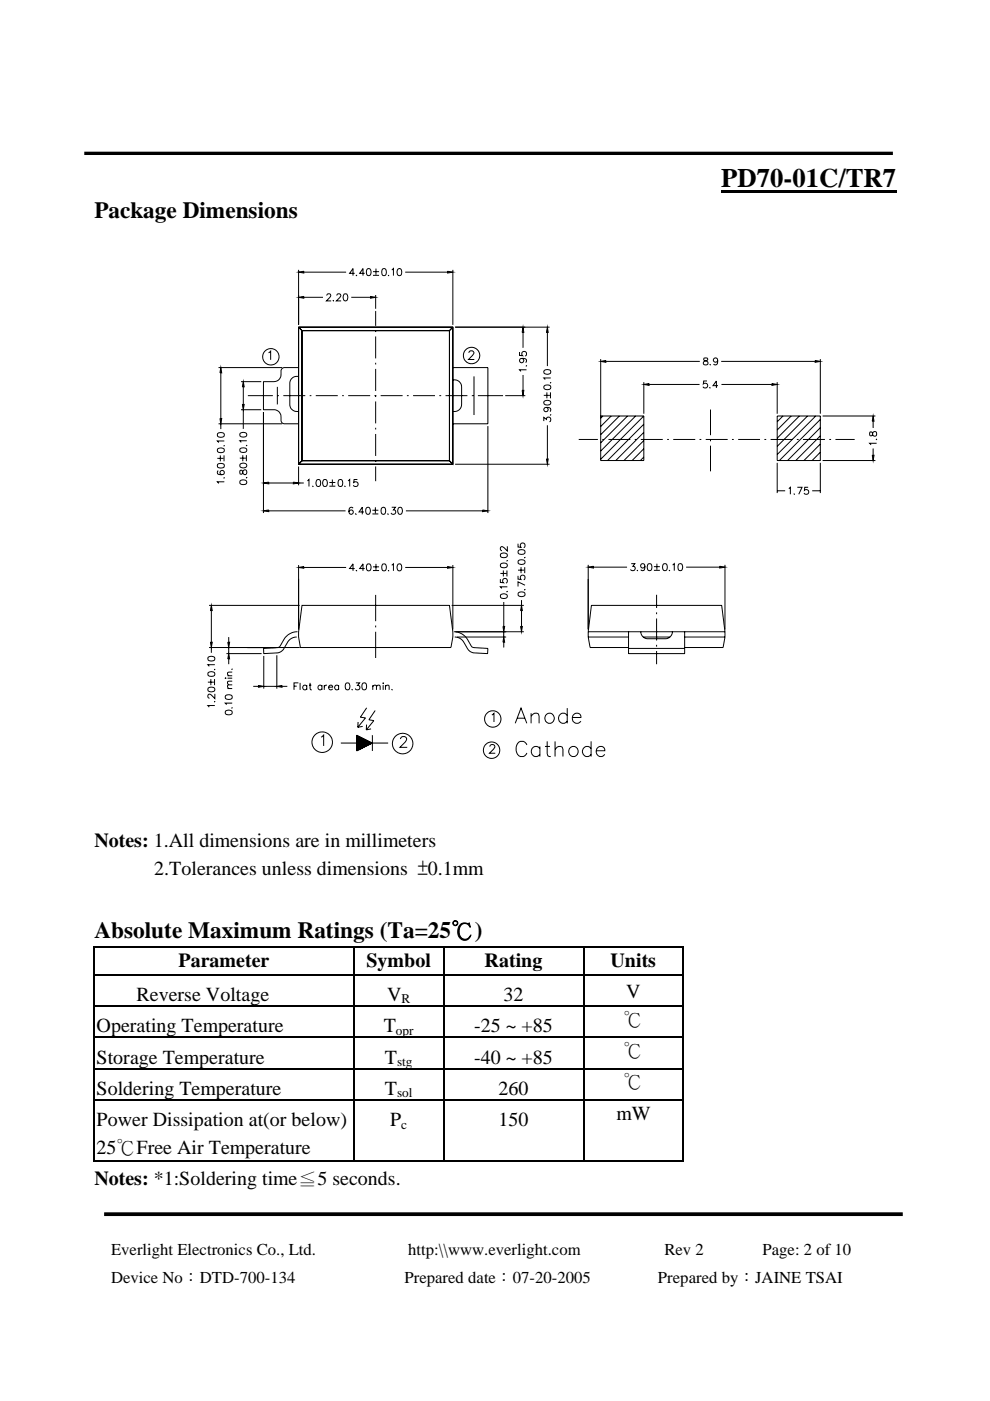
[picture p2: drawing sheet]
<svg xmlns="http://www.w3.org/2000/svg" width="210mm" height="297mm" viewBox="0 0 210 297" stroke-linecap="round" stroke-linejoin="round" font-family="sans-serif">
<path d="M22.1 257.4h169.3" fill="none" stroke="#000" stroke-width=".79" stroke-linecap="butt"/>
<path d="M26.4 48.7h167.2v118.6h-167.2z" fill="#fff"/>
<g fill="none" stroke="#000" stroke-width=".21">
<path d="M63.3 57.7l1.1-.2v.4zM63.3 57.2v11.7M64.4 57.7h9M75.2 58h-1.1l.7-1.1v1.5M75.6 58.3l.1 .1M77.3 58h-1l.7-1.1v1.5M77.9 57a.45 .45 0 0 1 .7 .2l.1 .4a.65 .65 0 0 1-.6 .8 .95 .95 0 0 1-.2-1.4zM79.1 57.6h1.3M79.1 58.4h1.3M79.7 56.9v1.3M81.1 57a.47 .47 0 0 1 .8 .2v.4a.66 .66 0 0 1-.4 .8h-.1a.98 .98 0 0 1-.3-1.4zM82.4 58.3l.1 .1"/>
<path d="M83.1 57.2l.3-.3v1.5M84.4 57a.45 .45 0 0 1 .7 .2l.1 .4a.66 .66 0 0 1-.4 .8h-.2a.93 .93 0 0 1-.2-1.4zM85.9 57.7h9M94.9 57.5l1.1 .2-1.1 .2zM96 57.2v11.7M46.3 77.9h13.5M46.8 77.9l.2 1.2h-.4zM46.8 79.1v9.6M56.9 74.8l.5-.4v1.9M63.3 77.9l-3.2 .1-.5 .4v1a1.5 1.5 0 0 1-1.5 1.5h-2.2v6h2.2a1.47 1.47 0 0 1 1.5 1.5v1l.5 .4 3.2 .1M63.3 79.8a1.54 1.54 0 0 0-1.9 1.5v4.4a1.52 1.52 0 0 0 1.5 1.5h.4M63.3 69.4h32.7v29h-32.7z"/>
<path d="M63.3 63l1.1-.2v.4zM64 70.1l-.7-.7 .7 .7M64 70.1h31.3v27.6h-31.3zM64 70.1v27.6M64 70.1h31.3M64.4 63h4.1M69.3 62.7l.3-.4 .4 .1 .1 .2-.2 .5-.7 .7h1M70.7 63.6l.1 .1M71.4 62.7l.1-.3 .5-.1 .3 .4-1 1.1h1M73 62.4a.47 .47 0 0 1 .7 .2v.3a.68 .68 0 0 1-.5 .9 .98 .98 0 0 1-.2-1.4zM74.5 63h4M78.5 62.8l1.2 .2-1.2 .2z"/>
<path d="M79.7 62.5v3M79.7 66v3.1M79.7 70v.4M79.7 71.3v4.7M79.7 76.9v.4M79.7 78.2v4.7M79.7 63h.1M79.7 66h.1M95.3 70.1l.7-.7-.7 .7M95.3 70.1v27.6M96 77.9h7.4l.1 12h-7.5M96.5 69.4h20"/>
<path d="M99.4 74.8l.2-.3 .5-.1 .3 .1 .1 .4-1.2 1.3h1.3M100.5 79.8v8.2M110.2 74.6v.8h.6a.52 .52 0 0 1 0-.8 .52 .52 0 0 1 .8 .1 .52 .52 0 0 1-.3 .8M110.6 76a.47 .47 0 0 1 .4 .6 .47 .47 0 0 1-.7 .2 .47 .47 0 0 1 0-.7l.3-.1a.7 .7 0 0 1 1 .6l-.2 .2M110.9 69.4l.2 1.1h-.4zM110.9 70.5v3.2M110.9 79.5v3.3M111.6 77.5l-.1 .1M111.6 78.4h-1.4l.2 .4M115.4 78.6l.6-.2a.64 .64 0 0 1 .8 .4v.1a.8 .8 0 0 1-.8 .5 .8 .8 0 0 1-.7-.6zM116.1 69.4l.1 1.1h-.3zM116.1 70.5v7.1"/>
<path d="M127.4 76.6l1.1-.2v.4zM127.4 76.1v21.5h9.1v-9.4l-9.1 9.2M128.5 76.6h19.9M149.3 75.9v.5l.4 .1a.43 .43 0 0 1 .4 .4 .43 .43 0 0 1-.3 .5l-.5-.1-.2-.4 .2-.3 .7-.2 .1-.3-.3-.2zM150.6 77.2l.1 .1M152.2 76.4a.47 .47 0 0 1-.7 .4 .47 .47 0 0 1-.2-.8 .47 .47 0 0 1 .8 .1l.1 .3a.69 .69 0 0 1-.6 1l-.3-.2M152.9 76.6h19.9M172.8 76.4l1.1 .2-1.1 .2zM173.9 76.1v11.6M173.9 76.6h.1M46.1 97.2h1.2M46.1 98.4l.6-.1a.66 .66 0 0 1 .9 .4v.1a.85 .85 0 0 1-1.5 0z"/>
<path d="M46.1 95.2l.6-.2a.65 .65 0 0 1 .9 .5 .85 .85 0 0 1-1.5 0zM46.1 91.9l.6-.2a.66 .66 0 0 1 .9 .4v.2a.85 .85 0 0 1-1.5 0zM46.3 99.8l-.2 .1a.49 .49 0 0 0 .3 .7h.9a.46 .46 0 0 0 .1-.8 .46 .46 0 0 0-.7 .2 .46 .46 0 0 0 .4 .6M46.3 89.9h13.5M46.6 88.7h.4l-.2 1.2zM46.7 96.5v1.3M46.8 89.9v1.1M47.5 94.4l-.1 .1M47.5 96.5v1.3M47.6 93.5h-1.5l.3 .4M50.8 97.1h1.3M50.9 99.8a.57 .57 0 0 0 .2 .7h.2l.2-.7a.41 .41 0 0 1 .5-.2 .41 .41 0 0 1 .3 .4l-.1 .5a.56 .56 0 0 1-.6 0 .56 .56 0 0 1-.2-.6l-.2-.2z"/>
<path d="M50.9 98.4l.6-.2a.65 .65 0 0 1 .8 .6 .79 .79 0 0 1-.8 .4 .79 .79 0 0 1-.7-.6zM50.9 95.1l.6-.1a.67 .67 0 0 1 .8 .4 .76 .76 0 0 1-.7 .5 .76 .76 0 0 1-.8-.5zM50.9 91.9l.6-.2a.65 .65 0 0 1 .8 .5 .85 .85 0 0 1-1.5 0zM51.1 80.9h4.3M51.1 86.9h4.3M51.4 85.7h.4l-.2 1.2zM51.5 96.5v1.3M51.6 80.9l.2 1.1h-.4zM51.6 82v3.7M51.6 86.9v4M52.2 94.4h.1h-.1M52.2 96.5v1.3"/>
<path d="M52.3 93.5h-1.5l.3 .3M52.6 83.9h5.2M55.9 87.4v21.4M58.8 83.9h.3M58.8 82v3.7M60.1 83.9h4.6M63.3 98.9v4M64 97.7l-.7 .7 .7-.7M64 97.7h31.3M65.7 83.9h.3M67 83.9h4.6M72.5 83.9h.4"/>
<path d="M73.8 83.9h4.7M79.4 83.9h.4M79.7 83.8v.4M79.7 85.1v4.7M79.7 90.7v.4M79.7 92v4.7M79.7 97.6v.4M79.7 98.9v3.1M80.7 83.9h4.7M86.3 83.9h.4M87.6 83.9h4.6M93.2 83.9h.3"/>
<path d="M94.5 83.9h4.6M95.3 97.7l.7 .7v-29h-32.7v29M95.3 97.7l.7 .7h-32.7M96 80.5h.4a1.52 1.52 0 0 1 1.5 1.5v3.7a1.52 1.52 0 0 1-1.5 1.5h-.4M96.5 98.4h20M100 83.9h.4M101.3 83.9h5.4M103.4 90.3v18.5M107.1 83.9h4.3M110.7 82.8h.4l-.2 1.1zM115.3 89.3v-.8l.6 .4a.5 .5 0 0 1 .8-.3 .5 .5 0 0 1-.2 .8M115.3 83.8h1.3"/>
<path d="M115.4 85.1l.6-.2a.64 .64 0 0 1 .8 .5 .8 .8 0 0 1-.8 .5 .8 .8 0 0 1-.7-.6zM115.4 81.8l.6-.2a.64 .64 0 0 1 .8 .4v.2a.8 .8 0 0 1-.8 .4 .8 .8 0 0 1-.7-.6zM115.8 86.4a.46 .46 0 0 1 .4 .6 .46 .46 0 0 1-.8 .2 .46 .46 0 0 1 .1-.8h.3a.68 .68 0 0 1 1 .6l-.2 .2M115.9 97.3h.3l-.1 1.1zM116 83.2v1.3M116.1 90.2v7.1M116.7 87.9h-.1M116.7 81l-.1 .1M116.7 83.2v1.3M116.8 80.1h-1.5l.3 .4M122.7 93.2h4.1M127.4 88.2h9.1"/>
<path d="M127.7 93.2h.4M127.8 88.2l-.4 .5M129 93.2h4.6M129.6 88.2l-2.2 2.2M131.3 88.2l-3.9 4M133.1 88.2l-5.7 5.7M134.6 93.2h.3M134.8 88.2l-7.4 7.4M135.9 93.2h4.6M136.5 81.5l1.1-.2v.4zM136.5 89.9l-7.7 7.7M136.5 91.7l-5.9 5.9"/>
<path d="M136.5 93.4l-4.2 4.2M136.5 95.1l-2.5 2.5M136.5 96.9l-.7 .7M136.5 81v6.7M137.6 81.5h10.7M141.5 93.2h.3M142.7 93.2h4.7M148.3 93.2h.4M149.6 93.2h4.7M149.9 80.8h-.7l-.1 .6a.53 .53 0 0 1 .8 0 .53 .53 0 0 1-.1 .8 .53 .53 0 0 1-.7-.2M150.5 82.1l.1 .1M150.6 86.8v5.5"/>
<path d="M150.6 93.2v.4M150.6 94.5v5.4M152.2 81.8h-1l.7-1v1.5M153 81.5h10.7M155.2 93.2h.4M156.5 93.2h4.6M162.1 93.2h.4M163.4 93.2h4.6M163.7 81.3l1.1 .2-1.1 .2zM164.8 81v6.7M164.8 98.1v6.4M166 88.2l-1.2 1.2"/>
<path d="M167.7 88.2l-2.9 3M169 93.2h.3M169.5 88.2l-4.7 4.7M170.2 93.2h4.7M171.2 88.2l-6.4 6.4M173 88.2l-8.2 8.2M173.9 88.9l-8.7 8.7M173.9 90.7l-6.9 6.9M173.9 92.4l-5.2 5.2M173.9 94.1l-3.4 3.5M173.9 95.9l-1.7 1.7M173.9 88.2v9.4"/>
<path d="M173.9 98.1v6.4M173.9 88.2h-9.1v9.4h9.1M174.4 88.2h11.2M174.4 97.6h11.2M175.8 93.2h.4M177.1 93.2h4.1M184.4 91.6a.57 .57 0 0 0 .2 .8h.3l.1-.5a.43 .43 0 0 1 .4-.4 .43 .43 0 0 1 .5 .3l-.1 .6-.2 .1a.71 .71 0 0 1-.7-.9zM184.9 96.5h.4l-.2 1.1zM185.1 88.2l.2 1.1h-.4zM185.1 89.3v1.4M185.1 95.1v1.4M185.8 93l-.1 .1"/>
<path d="M185.9 94h-1.5l.3 .3M47.5 101.2l-.1 .1M47.6 102.2h-1.5l.3 .3M50.9 102l.6-.3a.66 .66 0 0 1 .8 .5 .76 .76 0 0 1-.7 .6 .76 .76 0 0 1-.8-.6zM52.2 101.2l.1 .1h-.1M55.9 102.4l1.1-.2v.4zM55.9 108.3l1.1-.2v.4zM57 102.4h5.2M57 108.3h16.3M62.2 102.2l1.1 .2-1.1 .2zM63.3 119.8v13.7M63.3 102.4h1.1"/>
<path d="M65.2 102l.3-.3v1.4M66.4 103v.1M67.2 101.7a.48 .48 0 0 1 .7 .3l.1 .3a.66 .66 0 0 1-.4 .8h-.2a.93 .93 0 0 1-.2-1.4zM68.6 101.7a.5 .5 0 0 1 .7 .3l.1 .3a.66 .66 0 0 1-.4 .8h-.2a.95 .95 0 0 1-.2-1.4zM69.8 102.3h1.3M69.8 103.1h1.3M70.5 101.7v1.2M71.9 101.7a.5 .5 0 0 1 .7 .3l.1 .3a.66 .66 0 0 1-.5 .8h-.1a.95 .95 0 0 1-.2-1.4zM73.2 103v.1M73.8 102l.3-.3v1.4M74.8 107.8v-.2a.45 .45 0 0 0-.7 .2 .73 .73 0 0 0 .4 1.3 .47 .47 0 0 0 .4-.5 .47 .47 0 0 0-.4-.5 .47 .47 0 0 0-.5 .4M75.5 108.9v.1"/>
<path d="M75.8 101.7h-.7l-.1 .6a.53 .53 0 0 1 .8 0 .53 .53 0 0 1-.1 .8 .53 .53 0 0 1-.8-.2M77.2 108.5h-1.1l.7-1v1.6M77.7 107.6a.45 .45 0 0 1 .7 .2l.1 .4a.68 .68 0 0 1-.5 .9 .96 .96 0 0 1-.3-1.5zM77.9 119.6a.48 .48 0 0 1 .7 .2l.1 .4a.65 .65 0 0 1-.6 .8 .95 .95 0 0 1-.2-1.4zM79 108.2h1.2M79 109h1.2M79.6 107.5v1.3M79.7 119.5v1.3M81 107.6a.45 .45 0 0 1 .7 .2l.1 .4a.65 .65 0 0 1-.6 .9 .96 .96 0 0 1-.2-1.5zM81.1 119.6a.5 .5 0 0 1 .8 .2v.4a.66 .66 0 0 1-.4 .8h-.1a.98 .98 0 0 1-.3-1.4zM82.3 108.9v.2l.1-.1M83.1 107.5h.7l-.4 .6a.5 .5 0 0 1 .4 .8 .5 .5 0 0 1-.9-.1"/>
<path d="M83.1 119.8l.3-.3v1.5M84.4 119.6a.48 .48 0 0 1 .7 .2l.1 .4a.66 .66 0 0 1-.4 .8h-.2a.93 .93 0 0 1-.2-1.4zM84.5 107.6a.45 .45 0 0 1 .7 .2l.1 .4a.68 .68 0 0 1-.5 .9 .96 .96 0 0 1-.3-1.5zM86.1 108.3h16.2M96 119.8v13.7M102.3 108.1l1.1 .2-1.1 .2zM103.4 108.3h.1M106.2 119.6l.5-.2a.64 .64 0 0 1 .9 .6 .85 .85 0 0 1-1.5 0zM106.2 117.5l.5-.3a.67 .67 0 0 1 .9 .6 .85 .85 0 0 1-1.5 0zM107.5 118.8l-.1 .1M107.6 115.8v1l-.8-.7-.4-.2-.2 .1-.1 .5 .3 .3M109.8 115.3v.7l.7 .1a.53 .53 0 0 1-.1-.8 .53 .53 0 0 1 .8 0 .53 .53 0 0 1-.2 .8"/>
<path d="M109.9 118.9l.6-.2a.66 .66 0 0 1 .8 .4v.2a.85 .85 0 0 1-1.5 0zM109.9 116.8l.6-.3a.66 .66 0 0 1 .8 .5v.1a.85 .85 0 0 1-1.5 0zM111.3 118.1v.2l-.1-.1M124.7 119.8v13.7M133.8 119.5h.8l-.4 .6a.49 .49 0 0 1 .3 .8 .49 .49 0 0 1-.8-.2M136.7 120a.46 .46 0 0 1-.6 .4 .46 .46 0 0 1-.2-.7 .46 .46 0 0 1 .8 0v.3a.71 .71 0 0 1-.5 1l-.3-.2M137.4 119.6a.51 .51 0 0 1 .8 .2v.3a.66 .66 0 0 1-.4 .9h-.2a.95 .95 0 0 1-.2-1.4zM139.3 119.5v1.3M140.7 119.6a.51 .51 0 0 1 .7 .2l.1 .3a.66 .66 0 0 1-.4 .9h-.2a.95 .95 0 0 1-.2-1.4zM142.6 119.8l.4-.3v1.5M144 119.6a.48 .48 0 0 1 .7 .2v.3a.65 .65 0 0 1-.5 .9 .95 .95 0 0 1-.2-1.4zM153.7 119.8v13.7"/>
<path d="M164.8 104.1h1.7M167.2 103.6l.4-.3v1.5M168.4 104.7h.1M169.1 103.3h1l-.7 1.5M171.3 103.3h-.7v.6a.52 .52 0 0 1 .8 .1 .52 .52 0 0 1-.2 .7 .52 .52 0 0 1-.7-.2M172.2 104.1h1.7M44.1 139.4l.6-.3a.65 .65 0 0 1 .9 .6 .85 .85 0 0 1-1.5 0zM44.3 137.3h19.2M44.3 128.4h19.2M44.6 136.2h.4l-.2 1.1zM44.8 128.4l.2 1.1h-.4zM44.8 129.5v6.7"/>
<path d="M44.8 137.3v1.1M48 138.6h7.5M48.3 136.2h.4l-.2 1.1zM48.5 138.6l.2 1.1h-.4zM48.5 135.1v1.1M48.5 137.3v1.3M48.5 139.7v1.1M55.9 138.6h.1M55.9 139.1v6.9M58.7 138.9v7.1M62.9 135.1l-.8 .1-.6 .4-1.4 2-.5 .5-.8 .3-2.9 .2M63.1 133.9a3.3 3.3 0 0 0-2.9 1.7l-.8 1.4-.4 .3-3.1 .2v1.1"/>
<path d="M63.3 120.3l1.1-.2v.4zM64 128.4h31.3l.7 5.5v1.2l-.4 2.2h-31.9l-.4-2.2v-1.2zM64 128.4h.1M64.4 120.3h9M75.2 120.5h-1.1l.7-1v1.5M75.6 120.9l.1 .1M77.3 120.5h-1l.7-1v1.5M79.1 120.2h1.3M79.1 121h1.3M79.7 126.1v5.6M79.7 132.6v.4M79.7 133.9v5.6"/>
<path d="M82.4 120.9l.1 .1M85.9 120.3h9M94.9 120.1l1.1 .2-1.1 .2zM95.8 128.4h15.3M96.2 133.9a3.3 3.3 0 0 1 2.9 1.7l.8 1.4 .4 .3 3.1 .2v1.1l-2.9-.2-.7-.2-.5-.4-1.4-2.2-.7-.4-.8-.1M96.5 133.9h14.6M96.9 135.1h10.4M106.1 122.8v.7h.6a.52 .52 0 0 1 0-.7 .52 .52 0 0 1 .8 .1 .52 .52 0 0 1-.2 .7M106.1 121.6h1.3M106.2 126.1l.5-.2a.67 .67 0 0 1 .9 .6 .85 .85 0 0 1-1.5 0zM106.6 132.8h.4l-.2 1.1zM106.7 120.9v1.3"/>
<path d="M106.8 135.1l.2 1.1h-.4zM106.8 127.6v5.2M106.8 133.9v1.2M106.8 136.2v1.1M107.5 125.3l.1 .1h-.2M107.5 120.9v1.3M107.6 124.4h-1.5l.3 .4M109.8 122.1v.7l.7 .1a.53 .53 0 0 1-.1-.8 .53 .53 0 0 1 .8 .1 .53 .53 0 0 1-.2 .7M109.8 120.9h1.3M109.9 125.7l.6-.2a.66 .66 0 0 1 .8 .4v.2a.85 .85 0 0 1-1.5 0zM110.4 132.8h.3l-.1 1.1zM110.5 120.2v1.3"/>
<path d="M110.6 128.4l.1 1.1h-.3zM110.6 127.2v1.2M110.6 129.5v3.3M111.3 124.9v.2l-.1-.1M111.3 120.2v1.3M111.3 124.1l-1.5-.7v1M124.7 120.2l1.1-.1v.3zM124.7 135.1l.4 2.2h8.2M124.7 133.9h29M124.7 135.1h8.6M124.7 133.9l.7-5.5h27.6l.7 5.5M124.7 133.9v1.2"/>
<path d="M125.8 120.2h7.1M133.3 133.9v4.7h11.9v-4.7M133.3 137.5h11.9M135.2 120.9h.1M135.9 133.9a1.47 1.47 0 0 0 1.3 1.5h3.9a1.45 1.45 0 0 0 1.5-1.5M136.4 135.1h5.6M138.6 120.1h1.3M138.6 120.9h1.3M139.2 126.1v2.8M139.2 129.8v.4M139.2 131.1v4.7M139.2 136.7v.4"/>
<path d="M139.2 138v2.8M142 120.9h.1M145.2 135.1h8.5M145.5 120.2h7.1M152.6 120.1l1.1 .1-1.1 .2zM153.7 135.1l-.4 2.2h-8.1M153.7 133.9v1.2M44.1 144.6h1.2M44.1 145.9l.6-.2a.66 .66 0 0 1 .9 .4v.1a.83 .83 0 0 1-1.5 0zM44.1 142.6l.6-.2a.65 .65 0 0 1 .9 .6 .85 .85 0 0 1-1.5 0zM44.7 144v1.3M45.5 148.7h-.1"/>
<path d="M45.5 141.8l-.1 .1M45.5 144v1.3M45.6 149.6h-1.5l.2 .3M45.6 147.1v1l-1-.9h-.3l-.2 .1v.4l.3 .3M45.6 140.9h-1.5l.2 .4M47.8 150.8l.6-.2a.65 .65 0 0 1 .8 .5 .85 .85 0 0 1-1.4 0zM47.8 147.5l.6-.2a.66 .66 0 0 1 .8 .4v.2a.85 .85 0 0 1-1.4 0zM47.8 143.7v.1zM48.2 146h1M48.2 143.8h1M48.2 143.3h1M49.2 150l-.1 .1"/>
<path d="M49.2 141.8l-.1 .1M49.2 149.1h-1.4l.2 .3M49.2 145.2l-.9 .1-.1 .3 .3 .4M49.2 144.4l-.9 .1-.1 .3 .3 .4M49.2 142.5l-.9 .1-.1 .3 .3 .4M53.7 145.5h1.1M54.8 145.3l1.1 .2-1.1 .2zM55.9 145.5h2.8M58.7 145.5l1.1-.2v.4zM59.8 145.5h1.1M62.3 145.5h.6M63.3 144.8h-1v1.5"/>
<path d="M63.6 144.8v1.5M65 145.5a.48 .48 0 0 0-.7-.1 .48 .48 0 0 0 0 .7 .48 .48 0 0 0 .7-.1M65 145.3v1M65.5 145.3h.5M65.7 144.8v1.2l.1 .2 .3 .1M68.1 156.3l.5-.4v2.3M68.3 145.5a.47 .47 0 0 0-.7-.1 .47 .47 0 0 0 0 .7 .47 .47 0 0 0 .7-.1M68.3 145.3v1M68.7 145.3v1M69.3 145.3a.47 .47 0 0 0-.6 .4M69.7 145.7h.8a.48 .48 0 0 0-.5-.4 .48 .48 0 0 0-.4 .5 .48 .48 0 0 0 .4 .5l.5-.3M71.8 145.5a.47 .47 0 0 0-.7-.1 .47 .47 0 0 0 0 .7 .47 .47 0 0 0 .7-.1"/>
<path d="M71.8 145.3v1M72.3 157.5h10M73.4 144.8a.49 .49 0 0 1 .7 .3l.1 .3a.65 .65 0 0 1-.6 .9 .95 .95 0 0 1-.2-1.5zM74.7 146.1l.1 .1M75.5 144.8h.7l-.4 .5a.5 .5 0 0 1 .4 .8 .5 .5 0 0 1-.9-.1M75.6 155.9l3.4 1.6-3.4 1.7zM75.7 155.9l-.1 .1M75.8 156l-.2 .1M75.9 156l-.3 .2M75.9 153.1v1.1M75.9 156l-.3 .4M76 156.1l-.4 .4"/>
<path d="M76.1 156.1l-.5 .5M76.2 156.1l-.6 .6M76.2 156.2l-.6 .6M76.3 156.2l-.7 .8M76.4 156.3l-.8 .8M76.5 156.3l-.9 .9M76.6 156.4l-1 .9M76.6 156.4l-1 1M76.7 156.4l-1.1 1.1M76.8 156.5l-1.2 1.1M76.9 156.5l-1.3 1.3M76.9 154l-1 .2"/>
<path d="M76.9 144.8a.51 .51 0 0 1 .8 .3v.3a.66 .66 0 0 1-.4 .9h-.1a.95 .95 0 0 1-.3-1.5zM77 156.5l-1.4 1.4M77 156.6l-1.4 1.4M77.1 156.6l-1.5 1.5M77.2 156.7l-1.6 1.5M77.3 156.7l-1.7 1.7M77.3 156.7l-1.7 1.8M77.4 156.8l-1.8 1.8M77.5 156.8l-1.9 1.9M77.6 156.9l-2 1.9M77.7 156.9l-2.1 2.1M77.7 153.6v1.1"/>
<path d="M77.7 150.1l-1.3 2 1.1 .1-1.6 2M77.7 157l-2.1 2.1M77.8 157l-2.2 2.2M77.9 157l-2.1 2.1M78 157.1l-1.9 1.9M78.1 157.1l-1.8 1.8M78.1 157.1l-1.6 1.7M78.2 157.2l-1.4 1.4M78.3 157.2l-1.3 1.3M78.4 157.2l-1.2 1.2M78.5 157.3l-1 1M78.5 157.3l-.8 .9"/>
<path d="M78.6 157.4l-.7 .7M78.7 154.5l-1 .2M78.7 157.4l-.5 .5M78.8 157.5l-.4 .3M78.8 157.5l-.1 .2M78.9 157.5v.1M79 155.9v3.3M79 145.6l.4-.3h.4v1M79 145.3v1M79.5 150.6l-1.3 2 1.1 .2-1.6 1.9M79.8 145.6l.4-.3h.3l.1 1M81.2 144.8h.1z"/>
<path d="M81.2 145.3v1M81.7 145.6l.4-.3h.3l.1 1M81.7 145.3v1M83.1 146.1l.1 .1M84.9 156.7l.1-.3 .3-.2 .7 .1a.53 .53 0 0 1 .1 .7l-1.3 1.5h1.5M103.9 158.3v-.3l.3-.1h.4l.3 .3-.3 .6-.8 .9h1.2M104.3 151.6l.4-.4v1.9M109.2 153.4l1.3-3.3 1.2 3.3M109.7 152.3h1.6M111.7 157.9a1.18 1.18 0 0 0-1.3-.7 1.18 1.18 0 0 0-1 1.2 1.4 1.4 0 0 0 .3 1.5 1.4 1.4 0 0 0 1.6 .4l.4-.7M112.6 151.8l.8-.6 .8 .2 .1 .4v1.6M112.6 151.2v2.2"/>
<path d="M114.5 158.7a1.02 1.02 0 0 0-1.5-.1 1.02 1.02 0 0 0 0 1.5 1.02 1.02 0 0 0 1.5-.2M114.5 158.3v2.1M115.5 158.3h1.1M116 157.2v2.6l.2 .5 .6 .1M117.7 158.9l.7-.6 .8 .1 .2 .5v1.5M117.7 157.2v3.2M120.3 151.7a1.03 1.03 0 0 0-1.5-.2 1.03 1.03 0 0 0 0 1.6 1.03 1.03 0 0 0 1.5-.2M120.3 150.1v3.3M121.3 152.1h1.9a.94 .94 0 0 0-1.1-.9 .94 .94 0 0 0-.8 1.2 .98 .98 0 0 0 .8 .9 .98 .98 0 0 0 1.1-.4M125.3 158.7a1.03 1.03 0 0 0-1.5-.1 1.03 1.03 0 0 0 0 1.5 1.03 1.03 0 0 0 1.5-.2M125.3 157.2v3.2M126.4 159.2h1.8a.94 .94 0 0 0-1.1-1 .94 .94 0 0 0-.7 1.3 .98 .98 0 0 0 .8 .9 .98 .98 0 0 0 1-.5"/>
<circle cx="57.4" cy="75.6" r="1.74"/>
<circle cx="100" cy="75.4" r="1.74"/>
<circle cx="68.3" cy="157.4" r="2.18"/>
<circle cx="85.4" cy="157.7" r="2.17"/>
<circle cx="104.2" cy="159" r="1.74"/>
<circle cx="104.5" cy="152.4" r="1.74"/>
<circle cx="116.5" cy="152.3" r="1.06"/>
<circle cx="121.6" cy="159.3" r="1.06"/>
</g>
<g fill="#000">
<path d="M63.3 57.7l1.1-.2v.4zM94.9 57.5l1.1 .2-1.1 .2zM46.8 77.9l.2 1.2h-.4zM63.3 63.1l1.1-.3v.4zM78.5 62.8l1.2 .3-1.2 .1zM110.9 69.4l.2 1.1h-.4zM116.1 69.4l.1 1.1h-.3zM127.4 76.6l1.1-.2v.4zM172.8 76.4l1.1 .2-1.1 .2zM46.6 88.7h.4l-.2 1.2zM51.6 80.9l.2 1.1h-.4zM51.4 85.7h.4l-.2 1.2z"/>
<path d="M110.7 82.8h.4l-.2 1.1zM115.9 97.3h.3l-.1 1.1zM136.5 81.5l1.1-.2v.4zM163.7 81.3l1.1 .2-1.1 .2zM185.1 88.2l.2 1.1h-.4zM184.9 96.5h.4l-.2 1.1zM55.9 102.4l1.1-.2v.4zM55.9 108.3l1.1-.2v.4zM62.2 102.2l1.1 .2-1.1 .2zM102.3 108.1l1.1 .2-1.1 .2zM44.8 128.4l.2 1.1h-.4zM44.6 136.2h.4l-.2 1.1z"/>
<path d="M48.3 136.2h.4l-.2 1.1zM48.5 138.6l.2 1.1h-.4zM63.3 120.3l1.1-.2v.4zM94.9 120.1l1.1 .2-1.1 .2zM106.8 135.1l.2 1.1h-.4zM106.6 132.8h.4l-.2 1.1zM110.4 132.8h.3l-.1 1.1zM110.6 128.4l.1 1.1h-.3zM124.7 120.2l1.1-.1v.3zM152.6 120.1l1.1 .1-1.1 .2zM54.8 145.3l1.1 .2-1.1 .2zM58.7 145.5l1.1-.2v.4z"/>
</g>
<g fill="#000">
<path d="M152.9 40.2h37.1v.6h-37.1zM19.9 200.6h.2v.3h-.2zM19.9 206.5h.2v.3h-.2zM19.9 213.2h.2v.3h-.2zM74.9 200.6h.3v.3h-.3zM74.9 206.5h.3v.3h-.3zM74.9 213.2h.3v.3h-.3zM94 200.6h.2v.3h-.2zM94 206.5h.2v.3h-.2zM94 213.2h.2v.3h-.2zM123.6 200.6h.2v.3h-.2zM123.6 206.5h.2v.3h-.2z"/>
<path d="M123.6 213.2h.2v.3h-.2zM144.8 200.6h.2v.3h-.2zM144.8 206.5h.2v.3h-.2zM144.8 213.2h.2v.3h-.2zM19.9 219.8h.2v.3h-.2zM19.9 226.5h.2v.3h-.2zM19.9 233.1h.2v.3h-.2zM74.9 219.8h.3v.3h-.3zM74.9 226.5h.3v.3h-.3zM74.9 233.1h.3v.3h-.3zM94 219.8h.2v.3h-.2zM94 226.5h.2v.3h-.2z"/>
<path d="M94 233.1h.2v.3h-.2zM123.6 219.8h.2v.3h-.2zM123.6 226.5h.2v.3h-.2zM123.6 233.1h.2v.3h-.2zM144.8 219.8h.2v.3h-.2zM144.8 226.5h.2v.3h-.2zM144.8 233.1h.2v.3h-.2zM144.8 246.1h.2v.3h-.2z"/>
</g>
<g fill="none" stroke="#000" stroke-width=".25">
<path d="M19.9 200.8h55M20 200.9v5.6M20 206.8v6.4M20 213.5v6.3M20.1 206.7h54.8M20.1 213.3h54.8M20.1 220h54.8M75 200.9v5.6M75 206.8v6.4M75 213.5v6.3M75.2 200.8h18.8M75.2 206.7h18.8"/>
<path d="M75.2 213.3h18.8M75.2 220h18.8M94.1 200.9v5.6M94.1 206.8v6.4M94.1 213.5v6.3M94.2 200.8h29.4M94.2 206.7h29.4M94.2 213.3h29.4M94.2 220h29.4M123.7 200.9v5.6M123.7 206.8v6.4M123.7 213.5v6.3"/>
<path d="M123.8 200.8h21M123.8 206.7h21M123.8 213.3h21M123.8 220h21M144.9 200.9v5.6M144.9 206.8v6.4M144.9 213.5v6.3M20 220.1v6.4M20 226.8v6.3M20 233.4v13M20.1 226.6h54.8M20.1 233.3h54.8"/>
<path d="M75 220.1v6.4M75 226.8v6.3M75 233.4v13M75.2 226.6h18.8M75.2 233.3h18.8M94.1 220.1v6.4M94.1 226.8v6.3M94.1 233.4v13M94.2 226.6h29.4M94.2 233.3h29.4M123.7 220.1v6.4M123.7 226.8v6.3"/>
<path d="M123.7 233.4v13M123.8 226.6h21M123.8 233.3h21M144.9 220.1v6.4M144.9 226.8v6.3M144.9 233.4v13M19.9 246.3h55M75.2 246.3h18.8M94.2 246.3h29.4M123.8 246.3h21"/>
</g>
<path d="M17.9 32.5h171.4" fill="none" stroke="#000" stroke-width=".71" stroke-linecap="butt"/>
<text font-size="5.7" x="152.9" y="39.6">PD70-01C/TR7</text>
<g font-size="4.9">
<text x="20" y="46.1">Package Dimensions</text>
<text x="20" y="198.9">Absolute Maximum Ratings (Ta=25℃)</text>
</g>
<g font-size="4.2">
<text x="20" y="179.6">Notes: 1.All dimensions are in millimeters</text>
<text x="32.7" y="185.4">2.Tolerances unless dimensions ±0.1mm</text>
<text x="37.8" y="205">Parameter</text>
<text x="77.7" y="205">Symbol</text>
<text x="102.8" y="205">Rating</text>
<text x="129.5" y="205">Units</text>
<text x="29" y="212.2">Reverse Voltage</text>
<text x="82.1" y="212.2">V</text>
<text x="106.8" y="212.2">32</text>
<text x="132.8" y="211.5">V</text>
<text x="20.5" y="218.9">Operating Temperature</text>
<text x="81.4" y="218.9">T</text>
<text x="100.5" y="218.9">-25 ~ +85</text>
<text x="132.2" y="217.5">℃</text>
<text x="20.5" y="225.5">Storage Temperature</text>
<text x="81.6" y="225.5">T</text>
<text x="100.5" y="225.5">-40 ~ +85</text>
<text x="132.2" y="224.1">℃</text>
<text x="20.5" y="232.2">Soldering Temperature</text>
<text x="81.6" y="232.2">T</text>
<text x="105.7" y="232.2">260</text>
<text x="132.2" y="230.8">℃</text>
<text x="20.5" y="238.8">Power Dissipation at(or below)</text>
<text x="82.7" y="238.8">P</text>
<text x="105.7" y="238.8">150</text>
<text x="130.7" y="237.4">mW</text>
<text x="20.5" y="244.6">25℃Free Air Temperature</text>
<text x="20" y="251.2">Notes: *1:Soldering time≦5 seconds.</text>
</g>
<g font-size="3.5">
<text x="23.6" y="266">Everlight Electronics Co., Ltd.</text>
<text x="86.6" y="266">http:\\www.everlight.com</text>
<text x="140.9" y="266">Rev 2</text>
<text x="161.7" y="266">Page: 2 of 10</text>
<text x="23.6" y="272">Device No：DTD-700-134</text>
<text x="85.8" y="272">Prepared date：07-20-2005</text>
<text x="139.5" y="272">Prepared by：JAINE TSAI</text>
</g>
<g font-size="2.8">
<text x="85.1" y="212.7">R</text>
<text x="83.9" y="219.4">opr</text>
<text x="84.2" y="226">stg</text>
<text x="84.2" y="232.7">sol</text>
<text x="85.1" y="239.3">c</text>
</g>
</svg>
